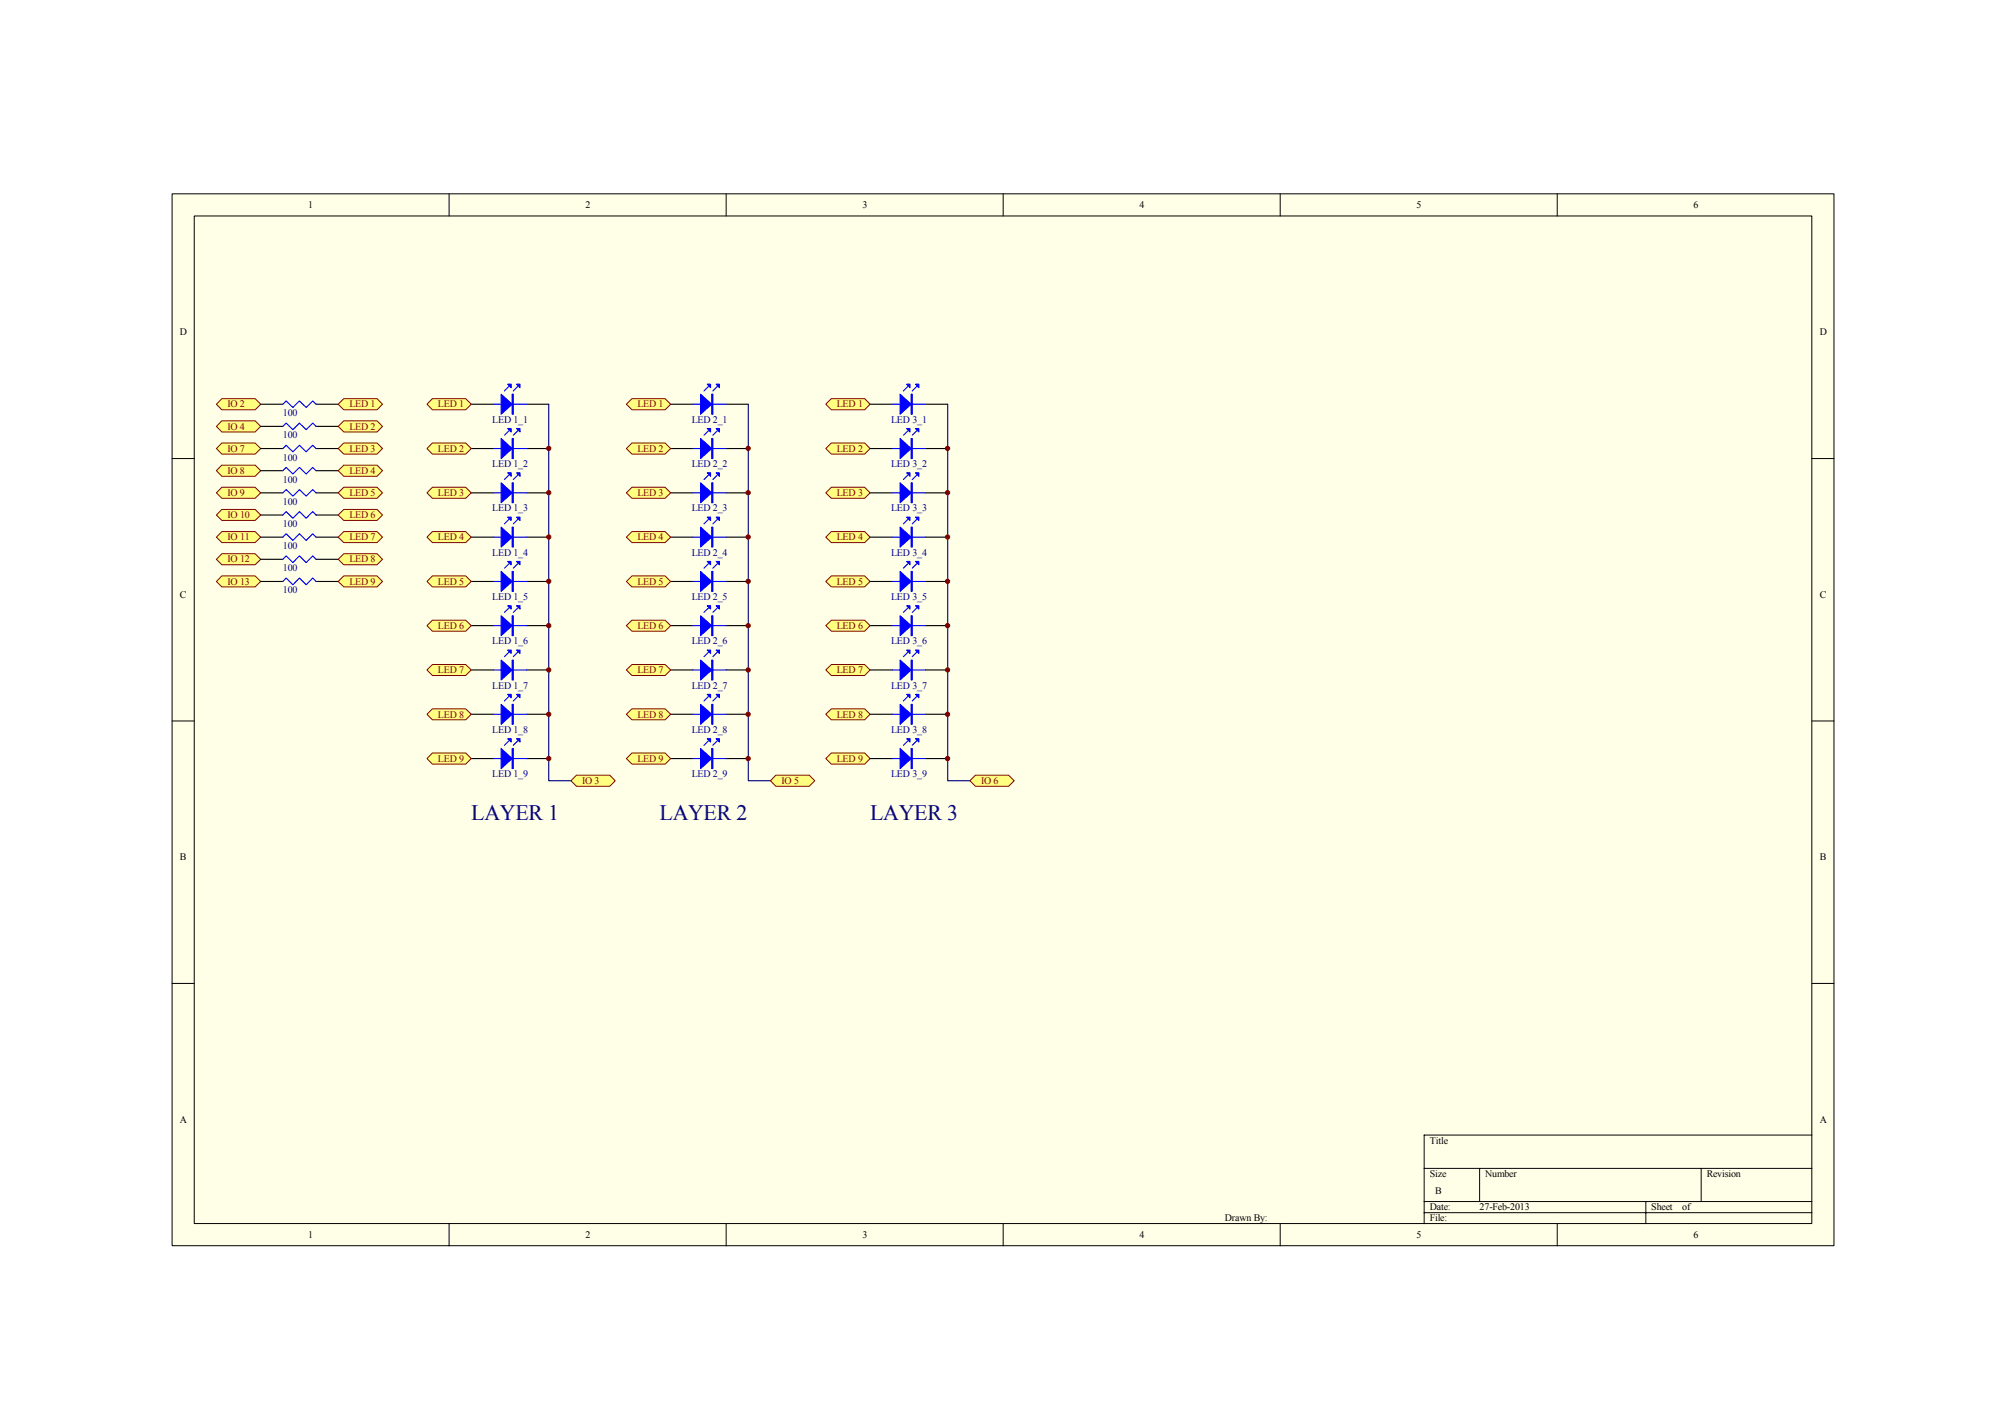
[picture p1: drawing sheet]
<svg xmlns="http://www.w3.org/2000/svg" width="297mm" height="210mm" viewBox="0 0 297 210" stroke-linecap="round" stroke-linejoin="round" font-family="sans-serif">
<path d="M25.5 28.7h246.1v155.8h-246.1z" fill="#ffffe8"/>
<g fill="none" stroke="#000" stroke-width=".15">
<path d="M25.5 28.7h246.1v155.8h-246.1zM28.8 32h239.5v149.2h-239.5zM66.5 28.7v3.3M107.5 28.7v3.3M148.5 28.7v3.3M189.6 28.7v3.3M230.6 28.7v3.3M25.5 67.9h3.3M268.3 67.9h3.3M25.5 106.8h3.3M268.3 106.8h3.3M25.5 145.6h3.3"/>
<path d="M268.3 145.6h3.3M210.9 173h57.4M210.9 177.9h57.4M210.9 179.6h57.4M219.1 173v4.9M243.7 177.9v3.3M251.9 173v4.9M268.3 168.1h-57.4v13.1M66.5 181.2v3.3M107.5 181.2v3.3M148.5 181.2v3.3M189.6 181.2v3.3"/>
<path d="M230.6 181.2v3.3"/>
</g>
<g fill="none" stroke="#000" stroke-width=".16">
<path d="M69.8 59.9h3.3M78 59.9h3.3M69.8 66.4h3.3M69.8 73h3.3M69.8 79.5h3.3M78 66.4h3.3M78 73h3.3M78 79.5h3.3M69.8 86.1h3.3M69.8 92.6h3.3M69.8 99.2h3.3M78 86.1h3.3"/>
<path d="M78 92.6h3.3M78 99.2h3.3M69.8 105.8h3.3M69.8 112.3h3.3M78 105.8h3.3M78 112.3h3.3"/>
</g>
<g fill="none" stroke="#00f" stroke-width=".16">
<path d="M73.1 59.9h4.9M75.4 57.2l-.7 .7M76.7 57.2l-.7 .7M73.1 66.4h4.9M73.1 73h4.9M73.1 79.5h4.9M75.4 63.8l-.7 .7M75.4 70.4l-.7 .6M75.4 76.9l-.7 .7M76.7 63.8l-.7 .7M76.7 70.4l-.7 .6M76.7 76.9l-.7 .7"/>
<path d="M73.1 86.1h4.9M73.1 92.6h4.9M73.1 99.2h4.9M75.4 83.5l-.7 .6M75.4 90l-.7 .7M75.4 96.6l-.7 .6M76.7 83.5l-.7 .6M76.7 90l-.7 .7M76.7 96.6l-.7 .6M73.1 105.8h4.9M73.1 112.3h4.9M75.4 103.1l-.7 .7"/>
<path d="M75.4 109.7l-.7 .7M76.7 103.1l-.7 .7M76.7 109.7l-.7 .7"/>
</g>
<g fill="#00f" stroke="#00f" stroke-width=".16">
<path d="M74.2 58.4l1.6 1.5-1.6 1.4z"/>
<path d="M76.5 56.9h.5v.5z"/>
<path d="M75.2 56.9h.5v.5z"/>
<path d="M74.2 64.9l1.6 1.5-1.6 1.5z"/>
<path d="M76.5 63.5h.5v.5z"/>
<path d="M75.2 63.5h.5v.5z"/>
<path d="M74.2 71.5l1.6 1.5-1.6 1.4z"/>
<path d="M76.5 70h.5v.5z"/>
<path d="M75.2 70h.5v.5z"/>
<path d="M74.2 78.1l1.6 1.4-1.6 1.5z"/>
<path d="M76.5 76.6h.5v.5z"/>
<path d="M75.2 76.6h.5v.5z"/>
<path d="M74.2 84.6l1.6 1.5-1.6 1.5z"/>
<path d="M76.5 83.1h.5v.5z"/>
<path d="M75.2 83.1h.5v.5z"/>
<path d="M74.2 91.2l1.6 1.4-1.6 1.5z"/>
<path d="M76.5 89.7h.5v.5z"/>
<path d="M75.2 89.7h.5v.5z"/>
<path d="M74.2 97.7l1.6 1.5-1.6 1.5z"/>
<path d="M76.5 96.3h.5v.5z"/>
<path d="M75.2 96.3h.5v.5z"/>
<path d="M74.2 104.3l1.6 1.5-1.6 1.5z"/>
<path d="M76.5 102.8h.5v.5z"/>
<path d="M75.2 102.8h.5v.5z"/>
<path d="M74.2 110.8l1.6 1.5-1.6 1.5z"/>
<path d="M76.5 109.4h.5v.5z"/>
<path d="M75.2 109.4h.5v.5z"/>
<path d="M75.8 58.4h.2v2.9h-.2z" fill-rule="evenodd"/>
<path d="M75.8 64.9h.2v3h-.2z" fill-rule="evenodd"/>
<path d="M75.8 71.5h.2v2.9h-.2z" fill-rule="evenodd"/>
<path d="M75.8 78.1h.2v2.9h-.2z" fill-rule="evenodd"/>
<path d="M75.8 84.6h.2v3h-.2z" fill-rule="evenodd"/>
<path d="M75.8 91.2h.2v2.9h-.2z" fill-rule="evenodd"/>
<path d="M75.8 97.7h.2v3h-.2z" fill-rule="evenodd"/>
<path d="M75.8 104.3h.2v3h-.2z" fill-rule="evenodd"/>
<path d="M75.8 110.8h.2v3h-.2z" fill-rule="evenodd"/>
</g>
<g fill="#ffff80" stroke="#800000" stroke-width=".15">
<path d="M32.8 59h5l.8 .9-.8 .8h-5l-.8-.8z" fill-rule="evenodd"/>
<path d="M32.8 62.3h5l.8 .8-.8 .9h-5l-.8-.9z" fill-rule="evenodd"/>
<path d="M32.8 65.6h5l.8 .8-.8 .8h-5l-.8-.8z" fill-rule="evenodd"/>
<path d="M32.8 68.9h5l.8 .8-.8 .8h-5l-.8-.8z" fill-rule="evenodd"/>
<path d="M32.8 72.2h5l.8 .8-.8 .8h-5l-.8-.8z" fill-rule="evenodd"/>
<path d="M32.8 75.4h5l.8 .9-.8 .8h-5l-.8-.8z" fill-rule="evenodd"/>
<path d="M32.8 78.7h5l.8 .8-.8 .8h-5l-.8-.8z" fill-rule="evenodd"/>
<path d="M32.8 82h5l.8 .8-.8 .8h-5l-.8-.8z" fill-rule="evenodd"/>
<path d="M32.8 85.3h5l.8 .8-.8 .8h-5l-.8-.8z" fill-rule="evenodd"/>
</g>
<g fill="none" stroke="#000" stroke-width=".16">
<path d="M38.6 59.9h3.3M46.8 59.9h3.3M38.6 63.1h3.3M38.6 66.4h3.3M38.6 69.7h3.3M38.6 73h3.3M38.6 76.3h3.3M38.6 79.5h3.3M46.8 63.1h3.3M46.8 66.4h3.3M46.8 69.7h3.3M46.8 73h3.3"/>
<path d="M46.8 76.3h3.3M46.8 79.5h3.3M38.6 82.8h3.3M38.6 86.1h3.3M46.8 82.8h3.3M46.8 86.1h3.3"/>
</g>
<path d="M41.9 59.9l.5-.5 1 .9 .9-.9 1 .9 1-.9 .5 .5M41.9 63.1l.5-.4 1 .9 .9-.9 1 .9 1-.9 .5 .4M41.9 66.4l.5-.5 1 1 .9-1 1 1 1-1 .5 .5M41.9 69.7l.5-.5 1 1 .9-1 1 1 1-1 .5 .5M41.9 73l.5-.5 1 1 .9-1 1 1 1-1 .5 .5M41.9 76.3l.5-.5 1 1 .9-1 1 1 1-1 .5 .5M41.9 79.5l.5-.5 1 1 .9-1 1 1 1-1 .5 .5M41.9 82.8l.5-.5 1 1 .9-1 1 1 1-1 .5 .5M41.9 86.1l.5-.5 1 1 .9-1 1 1 1-1 .5 .5" fill="none" stroke="#00f" stroke-width=".16"/>
<g fill="#ffff80" stroke="#800000" stroke-width=".15">
<path d="M50.1 59.9l.8-.9h4.9l.8 .9-.8 .8h-4.9z" fill-rule="evenodd"/>
<path d="M50.9 62.3h4.9l.8 .8-.8 .9h-4.9l-.8-.9z" fill-rule="evenodd"/>
<path d="M50.1 66.4l.8-.8h4.9l.8 .8-.8 .8h-4.9z" fill-rule="evenodd"/>
<path d="M50.1 69.7l.8-.8h4.9l.8 .8-.8 .8h-4.9z" fill-rule="evenodd"/>
<path d="M50.1 73l.8-.8h4.9l.8 .8-.8 .8h-4.9z" fill-rule="evenodd"/>
<path d="M50.1 76.3l.8-.9h4.9l.8 .9-.8 .8h-4.9z" fill-rule="evenodd"/>
<path d="M50.1 79.5l.8-.8h4.9l.8 .8-.8 .8h-4.9z" fill-rule="evenodd"/>
<path d="M50.1 82.8l.8-.8h4.9l.8 .8-.8 .8h-4.9z" fill-rule="evenodd"/>
<path d="M50.1 86.1l.8-.8h4.9l.8 .8-.8 .8h-4.9z" fill-rule="evenodd"/>
<path d="M64 59h5l.8 .9-.8 .8h-5l-.8-.8z" fill-rule="evenodd"/>
<path d="M64 65.6h5l.8 .8-.8 .8h-5l-.8-.8z" fill-rule="evenodd"/>
<path d="M64 72.2h5l.8 .8-.8 .8h-5l-.8-.8z" fill-rule="evenodd"/>
<path d="M64 78.7h5l.8 .8-.8 .8h-5l-.8-.8z" fill-rule="evenodd"/>
<path d="M64 85.3h5l.8 .8-.8 .8h-5l-.8-.8z" fill-rule="evenodd"/>
<path d="M63.2 92.6l.8-.8h5l.8 .8-.8 .9h-5z" fill-rule="evenodd"/>
<path d="M63.2 99.2l.8-.8h5l.8 .8-.8 .8h-5z" fill-rule="evenodd"/>
<path d="M63.2 105.8l.8-.8h5l.8 .8-.8 .8h-5z" fill-rule="evenodd"/>
<path d="M64 111.5h5l.8 .8-.8 .9h-5l-.8-.9z" fill-rule="evenodd"/>
</g>
<path d="M81.3 59.9v55.7h3.2" fill="none" stroke="#000080" stroke-width=".16"/>
<path d="M84.5 115.6l.9-.8h4.9l.8 .8-.8 .8h-4.9z" fill-rule="evenodd" fill="#ffff80" stroke="#800000" stroke-width=".15"/>
<g fill="#800000" stroke="#800000" stroke-width=".15">
<circle cx="81.3" cy="66.4" r=".32"/>
<circle cx="81.3" cy="73" r=".32"/>
<circle cx="81.3" cy="79.5" r=".32"/>
<circle cx="81.3" cy="86.1" r=".32"/>
<circle cx="81.3" cy="92.6" r=".32"/>
<circle cx="81.3" cy="99.2" r=".32"/>
<circle cx="81.3" cy="105.8" r=".32"/>
<circle cx="81.3" cy="112.3" r=".32"/>
</g>
<g fill="none" stroke="#000" stroke-width=".16">
<path d="M99.3 59.9h3.3M107.5 59.9h3.3M99.3 66.4h3.3M99.3 73h3.3M99.3 79.5h3.3M107.5 66.4h3.3M107.5 73h3.3M107.5 79.5h3.3M99.3 86.1h3.3M99.3 92.6h3.3M99.3 99.2h3.3M107.5 86.1h3.3"/>
<path d="M107.5 92.6h3.3M107.5 99.2h3.3M99.3 105.8h3.3M99.3 112.3h3.3M107.5 105.8h3.3M107.5 112.3h3.3"/>
</g>
<g fill="none" stroke="#00f" stroke-width=".16">
<path d="M102.6 59.9h4.9M104.9 57.2l-.7 .7M106.2 57.2l-.6 .7M102.6 66.4h4.9M102.6 73h4.9M102.6 79.5h4.9M104.9 63.8l-.7 .7M104.9 70.4l-.7 .6M104.9 76.9l-.7 .7M106.2 63.8l-.6 .7M106.2 70.4l-.6 .6M106.2 76.9l-.6 .7"/>
<path d="M102.6 86.1h4.9M102.6 92.6h4.9M102.6 99.2h4.9M104.9 83.5l-.7 .6M104.9 90l-.7 .7M104.9 96.6l-.7 .6M106.2 83.5l-.6 .6M106.2 90l-.6 .7M106.2 96.6l-.6 .6M102.6 105.8h4.9M102.6 112.3h4.9M104.9 103.1l-.7 .7"/>
<path d="M104.9 109.7l-.7 .7M106.2 103.1l-.6 .7M106.2 109.7l-.6 .7"/>
</g>
<g fill="#00f" stroke="#00f" stroke-width=".16">
<path d="M103.7 58.4l1.7 1.5-1.7 1.4z"/>
<path d="M106 56.9h.5v.5z"/>
<path d="M104.7 56.9h.5v.5z"/>
<path d="M103.7 64.9l1.7 1.5-1.7 1.5z"/>
<path d="M106 63.5h.5v.5z"/>
<path d="M104.7 63.5h.5v.5z"/>
<path d="M103.7 71.5l1.7 1.5-1.7 1.4z"/>
<path d="M106 70h.5v.5z"/>
<path d="M104.7 70h.5v.5z"/>
<path d="M103.7 78.1l1.7 1.4-1.7 1.5z"/>
<path d="M106 76.6h.5v.5z"/>
<path d="M104.7 76.6h.5v.5z"/>
<path d="M103.7 84.6l1.7 1.5-1.7 1.5z"/>
<path d="M106 83.1h.5v.5z"/>
<path d="M104.7 83.1h.5v.5z"/>
<path d="M103.7 91.2l1.7 1.4-1.7 1.5z"/>
<path d="M106 89.7h.5v.5z"/>
<path d="M104.7 89.7h.5v.5z"/>
<path d="M103.7 97.7l1.7 1.5-1.7 1.5z"/>
<path d="M106 96.3h.5v.5z"/>
<path d="M104.7 96.3h.5v.5z"/>
<path d="M103.7 104.3l1.7 1.5-1.7 1.5z"/>
<path d="M106 102.8h.5v.5z"/>
<path d="M104.7 102.8h.5v.5z"/>
<path d="M103.7 110.8l1.7 1.5-1.7 1.5z"/>
<path d="M106 109.4h.5v.5z"/>
<path d="M104.7 109.4h.5v.5z"/>
<path d="M105.4 58.4h.2v2.9h-.2z" fill-rule="evenodd"/>
<path d="M105.4 64.9h.2v3h-.2z" fill-rule="evenodd"/>
<path d="M105.4 71.5h.2v2.9h-.2z" fill-rule="evenodd"/>
<path d="M105.4 78.1h.2v2.9h-.2z" fill-rule="evenodd"/>
<path d="M105.4 84.6h.2v3h-.2z" fill-rule="evenodd"/>
<path d="M105.4 91.2h.2v2.9h-.2z" fill-rule="evenodd"/>
<path d="M105.4 97.7h.2v3h-.2z" fill-rule="evenodd"/>
<path d="M105.4 104.3h.2v3h-.2z" fill-rule="evenodd"/>
<path d="M105.4 110.8h.2v3h-.2z" fill-rule="evenodd"/>
</g>
<g fill="#ffff80" stroke="#800000" stroke-width=".15">
<path d="M92.7 59.9l.9-.9h4.9l.8 .9-.8 .8h-4.9z" fill-rule="evenodd"/>
<path d="M92.7 66.4l.9-.8h4.9l.8 .8-.8 .8h-4.9z" fill-rule="evenodd"/>
<path d="M92.7 73l.9-.8h4.9l.8 .8-.8 .8h-4.9z" fill-rule="evenodd"/>
<path d="M92.7 79.5l.9-.8h4.9l.8 .8-.8 .8h-4.9z" fill-rule="evenodd"/>
<path d="M92.7 86.1l.9-.8h4.9l.8 .8-.8 .8h-4.9z" fill-rule="evenodd"/>
<path d="M92.7 92.6l.9-.8h4.9l.8 .8-.8 .9h-4.9z" fill-rule="evenodd"/>
<path d="M92.7 99.2l.9-.8h4.9l.8 .8-.8 .8h-4.9z" fill-rule="evenodd"/>
<path d="M92.7 105.8l.9-.8h4.9l.8 .8-.8 .8h-4.9z" fill-rule="evenodd"/>
<path d="M92.7 112.3l.9-.8h4.9l.8 .8-.8 .9h-4.9z" fill-rule="evenodd"/>
</g>
<path d="M110.8 59.9v55.7h3.3" fill="none" stroke="#000080" stroke-width=".16"/>
<path d="M114.9 114.8h4.9l.8 .8-.8 .8h-4.9l-.8-.8z" fill-rule="evenodd" fill="#ffff80" stroke="#800000" stroke-width=".15"/>
<g fill="#800000" stroke="#800000" stroke-width=".15">
<circle cx="110.8" cy="66.4" r=".32"/>
<circle cx="110.8" cy="73" r=".32"/>
<circle cx="110.8" cy="79.5" r=".32"/>
<circle cx="110.8" cy="86.1" r=".32"/>
<circle cx="110.8" cy="92.6" r=".32"/>
<circle cx="110.8" cy="99.2" r=".32"/>
<circle cx="110.8" cy="105.8" r=".32"/>
<circle cx="110.8" cy="112.3" r=".32"/>
</g>
<g fill="none" stroke="#000" stroke-width=".16">
<path d="M128.8 59.9h3.3M137.1 59.9h3.2M128.8 66.4h3.3M128.8 73h3.3M128.8 79.5h3.3M137.1 66.4h3.2M137.1 73h3.2M137.1 79.5h3.2M128.8 86.1h3.3M128.8 92.6h3.3M128.8 99.2h3.3M137.1 86.1h3.2"/>
<path d="M137.1 92.6h3.2M137.1 99.2h3.2M128.8 105.8h3.3M128.8 112.3h3.3M137.1 105.8h3.2M137.1 112.3h3.2"/>
</g>
<g fill="none" stroke="#00f" stroke-width=".16">
<path d="M132.1 59.9h5M134.4 57.2l-.6 .7M135.7 57.2l-.6 .7M132.1 66.4h5M132.1 73h5M132.1 79.5h5M134.4 63.8l-.6 .7M134.4 70.4l-.6 .6M134.4 76.9l-.6 .7M135.7 63.8l-.6 .7M135.7 70.4l-.6 .6M135.7 76.9l-.6 .7"/>
<path d="M132.1 86.1h5M132.1 92.6h5M132.1 99.2h5M134.4 83.5l-.6 .6M134.4 90l-.6 .7M134.4 96.6l-.6 .6M135.7 83.5l-.6 .6M135.7 90l-.6 .7M135.7 96.6l-.6 .6M132.1 105.8h5M132.1 112.3h5M134.4 103.1l-.6 .7"/>
<path d="M134.4 109.7l-.6 .7M135.7 103.1l-.6 .7M135.7 109.7l-.6 .7"/>
</g>
<g fill="#00f" stroke="#00f" stroke-width=".16">
<path d="M133.3 58.4l1.6 1.5-1.6 1.4z"/>
<path d="M135.6 56.9h.5v.5z"/>
<path d="M134.3 56.9h.4v.5z"/>
<path d="M133.3 64.9l1.6 1.5-1.6 1.5z"/>
<path d="M135.6 63.5h.5v.5z"/>
<path d="M134.3 63.5h.4v.5z"/>
<path d="M133.3 71.5l1.6 1.5-1.6 1.4z"/>
<path d="M135.6 70h.5v.5z"/>
<path d="M134.3 70h.4v.5z"/>
<path d="M133.3 78.1l1.6 1.4-1.6 1.5z"/>
<path d="M135.6 76.6h.5v.5z"/>
<path d="M134.3 76.6h.4v.5z"/>
<path d="M133.3 84.6l1.6 1.5-1.6 1.5z"/>
<path d="M135.6 83.1h.5v.5z"/>
<path d="M134.3 83.1h.4v.5z"/>
<path d="M133.3 91.2l1.6 1.4-1.6 1.5z"/>
<path d="M135.6 89.7h.5v.5z"/>
<path d="M134.3 89.7h.4v.5z"/>
<path d="M133.3 97.7l1.6 1.5-1.6 1.5z"/>
<path d="M135.6 96.3h.5v.5z"/>
<path d="M134.3 96.3h.4v.5z"/>
<path d="M133.3 104.3l1.6 1.5-1.6 1.5z"/>
<path d="M135.6 102.8h.5v.5z"/>
<path d="M134.3 102.8h.4v.5z"/>
<path d="M133.3 110.8l1.6 1.5-1.6 1.5z"/>
<path d="M135.6 109.4h.5v.5z"/>
<path d="M134.3 109.4h.4v.5z"/>
<path d="M134.9 58.4h.2v2.9h-.2z" fill-rule="evenodd"/>
<path d="M134.9 64.9h.2v3h-.2z" fill-rule="evenodd"/>
<path d="M134.9 71.5h.2v2.9h-.2z" fill-rule="evenodd"/>
<path d="M134.9 78.1h.2v2.9h-.2z" fill-rule="evenodd"/>
<path d="M134.9 84.6h.2v3h-.2z" fill-rule="evenodd"/>
<path d="M134.9 91.2h.2v2.9h-.2z" fill-rule="evenodd"/>
<path d="M134.9 97.7h.2v3h-.2z" fill-rule="evenodd"/>
<path d="M134.9 104.3h.2v3h-.2z" fill-rule="evenodd"/>
<path d="M134.9 110.8h.2v3h-.2z" fill-rule="evenodd"/>
</g>
<g fill="#ffff80" stroke="#800000" stroke-width=".15">
<path d="M122.3 59.9l.8-.9h4.9l.8 .9-.8 .8h-4.9z" fill-rule="evenodd"/>
<path d="M122.3 66.4l.8-.8h4.9l.8 .8-.8 .8h-4.9z" fill-rule="evenodd"/>
<path d="M122.3 73l.8-.8h4.9l.8 .8-.8 .8h-4.9z" fill-rule="evenodd"/>
<path d="M122.3 79.5l.8-.8h4.9l.8 .8-.8 .8h-4.9z" fill-rule="evenodd"/>
<path d="M122.3 86.1l.8-.8h4.9l.8 .8-.8 .8h-4.9z" fill-rule="evenodd"/>
<path d="M122.3 92.6l.8-.8h4.9l.8 .8-.8 .9h-4.9z" fill-rule="evenodd"/>
<path d="M122.3 99.2l.8-.8h4.9l.8 .8-.8 .8h-4.9z" fill-rule="evenodd"/>
<path d="M122.3 105.8l.8-.8h4.9l.8 .8-.8 .8h-4.9z" fill-rule="evenodd"/>
<path d="M122.3 112.3l.8-.8h4.9l.8 .8-.8 .9h-4.9z" fill-rule="evenodd"/>
</g>
<path d="M140.3 59.9v55.7h3.3" fill="none" stroke="#000080" stroke-width=".16"/>
<path d="M143.6 115.6l.8-.8h4.9l.9 .8-.9 .8h-4.9z" fill-rule="evenodd" fill="#ffff80" stroke="#800000" stroke-width=".15"/>
<g fill="#800000" stroke="#800000" stroke-width=".15">
<circle cx="140.3" cy="66.4" r=".32"/>
<circle cx="140.3" cy="73" r=".32"/>
<circle cx="140.3" cy="79.5" r=".32"/>
<circle cx="140.3" cy="86.1" r=".32"/>
<circle cx="140.3" cy="92.6" r=".32"/>
<circle cx="140.3" cy="99.2" r=".32"/>
<circle cx="140.3" cy="105.8" r=".32"/>
<circle cx="140.3" cy="112.3" r=".32"/>
</g>
<g font-size="3.3" fill="#000080">
<text x="69.8" y="121.4">LAYER 1</text>
<text x="97.7" y="121.4">LAYER 2</text>
<text x="128.8" y="121.4">LAYER 3</text>
</g>
<g font-size="1.5">
<text x="45.7" y="30.8">1</text>
<text x="86.7" y="30.8">2</text>
<text x="127.7" y="30.8">3</text>
<text x="168.7" y="30.8">4</text>
<text x="209.7" y="30.8">5</text>
<text x="250.8" y="30.8">6</text>
<text x="26.6" y="49.7">D</text>
<text x="269.5" y="49.7">D</text>
<text x="26.6" y="88.5">C</text>
<text x="269.5" y="88.5">C</text>
<text x="26.6" y="127.4">B</text>
<text x="269.5" y="127.4">B</text>
<text x="26.6" y="166.3">A</text>
<text x="269.5" y="166.3">A</text>
<text x="211.7" y="169.4">Title</text>
<text x="211.7" y="174.3">Size</text>
<text x="211.7" y="179.2">Date:</text>
<text x="212.5" y="176.8">B</text>
<text x="219.1" y="179.2">27-Feb-2013</text>
<text x="219.9" y="174.3">Number</text>
<text x="244.5" y="179.2">Sheet</text>
<text x="249.1" y="179.2">of</text>
<text x="252.7" y="174.3">Revision</text>
<text x="45.7" y="183.3">1</text>
<text x="86.7" y="183.3">2</text>
<text x="127.7" y="183.3">3</text>
<text x="168.7" y="183.3">4</text>
<text x="181.4" y="180.9">Drawn By:</text>
<text x="209.7" y="183.3">5</text>
<text x="211.7" y="180.9">File:</text>
<text x="250.8" y="183.3">6</text>
</g>
<g font-size="1.5" fill="#800000">
<text x="33.7" y="60.3">IO 2</text>
<text x="33.7" y="63.6">IO 4</text>
<text x="51.7" y="60.3">LED 1</text>
<text x="51.7" y="63.6">LED 2</text>
<text x="64.9" y="60.3">LED 1</text>
<text x="94.4" y="60.3">LED 1</text>
<text x="123.9" y="60.3">LED 1</text>
<text x="33.7" y="66.9">IO 7</text>
<text x="33.7" y="70.2">IO 8</text>
<text x="51.7" y="66.9">LED 3</text>
<text x="51.7" y="70.2">LED 4</text>
<text x="64.9" y="66.9">LED 2</text>
<text x="94.4" y="66.9">LED 2</text>
<text x="123.9" y="66.9">LED 2</text>
<text x="33.7" y="73.4">IO 9</text>
<text x="33.7" y="76.7">IO 10</text>
<text x="51.7" y="73.4">LED 5</text>
<text x="51.7" y="76.7">LED 6</text>
<text x="64.9" y="73.4">LED 3</text>
<text x="94.4" y="73.4">LED 3</text>
<text x="123.9" y="73.4">LED 3</text>
<text x="33.7" y="80">IO 11</text>
<text x="33.7" y="83.3">IO 12</text>
<text x="51.7" y="80">LED 7</text>
<text x="51.7" y="83.3">LED 8</text>
<text x="64.9" y="80">LED 4</text>
<text x="94.4" y="80">LED 4</text>
<text x="123.9" y="80">LED 4</text>
<text x="33.7" y="86.6">IO 13</text>
<text x="51.7" y="86.6">LED 9</text>
<text x="64.9" y="86.6">LED 5</text>
<text x="94.4" y="86.6">LED 5</text>
<text x="123.9" y="86.6">LED 5</text>
<text x="64.9" y="93.1">LED 6</text>
<text x="94.4" y="93.1">LED 6</text>
<text x="123.9" y="93.1">LED 6</text>
<text x="64.9" y="99.7">LED 7</text>
<text x="94.4" y="99.7">LED 7</text>
<text x="123.9" y="99.7">LED 7</text>
<text x="64.9" y="106.3">LED 8</text>
<text x="94.4" y="106.3">LED 8</text>
<text x="123.9" y="106.3">LED 8</text>
<text x="64.9" y="112.8">LED 9</text>
<text x="94.4" y="112.8">LED 9</text>
<text x="123.9" y="112.8">LED 9</text>
<text x="86.2" y="116.1">IO 3</text>
<text x="115.7" y="116.1">IO 5</text>
<text x="145.3" y="116.1">IO 6</text>
</g>
<g font-size="1.5" fill="#000080">
<text x="41.9" y="61.6">100</text>
<text x="41.9" y="64.9">100</text>
<text x="72.9" y="62.6">LED 1_1</text>
<text x="102.4" y="62.6">LED 2_1</text>
<text x="132" y="62.6">LED 3_1</text>
<text x="41.9" y="68.2">100</text>
<text x="41.9" y="71.5">100</text>
<text x="72.9" y="69.2">LED 1_2</text>
<text x="102.4" y="69.2">LED 2_2</text>
<text x="132" y="69.2">LED 3_2</text>
<text x="41.9" y="74.8">100</text>
<text x="72.9" y="75.7">LED 1_3</text>
<text x="102.4" y="75.7">LED 2_3</text>
<text x="132" y="75.7">LED 3_3</text>
<text x="41.9" y="78">100</text>
<text x="41.9" y="81.3">100</text>
<text x="72.9" y="82.3">LED 1_4</text>
<text x="102.4" y="82.3">LED 2_4</text>
<text x="132" y="82.3">LED 3_4</text>
<text x="41.9" y="84.6">100</text>
<text x="41.9" y="87.9">100</text>
<text x="72.9" y="88.9">LED 1_5</text>
<text x="102.4" y="88.9">LED 2_5</text>
<text x="132" y="88.9">LED 3_5</text>
<text x="72.9" y="95.4">LED 1_6</text>
<text x="102.4" y="95.4">LED 2_6</text>
<text x="132" y="95.4">LED 3_6</text>
<text x="72.9" y="102">LED 1_7</text>
<text x="102.4" y="102">LED 2_7</text>
<text x="132" y="102">LED 3_7</text>
<text x="72.9" y="108.5">LED 1_8</text>
<text x="102.4" y="108.5">LED 2_8</text>
<text x="132" y="108.5">LED 3_8</text>
<text x="72.9" y="115.1">LED 1_9</text>
<text x="102.4" y="115.1">LED 2_9</text>
<text x="132" y="115.1">LED 3_9</text>
</g>
</svg>
